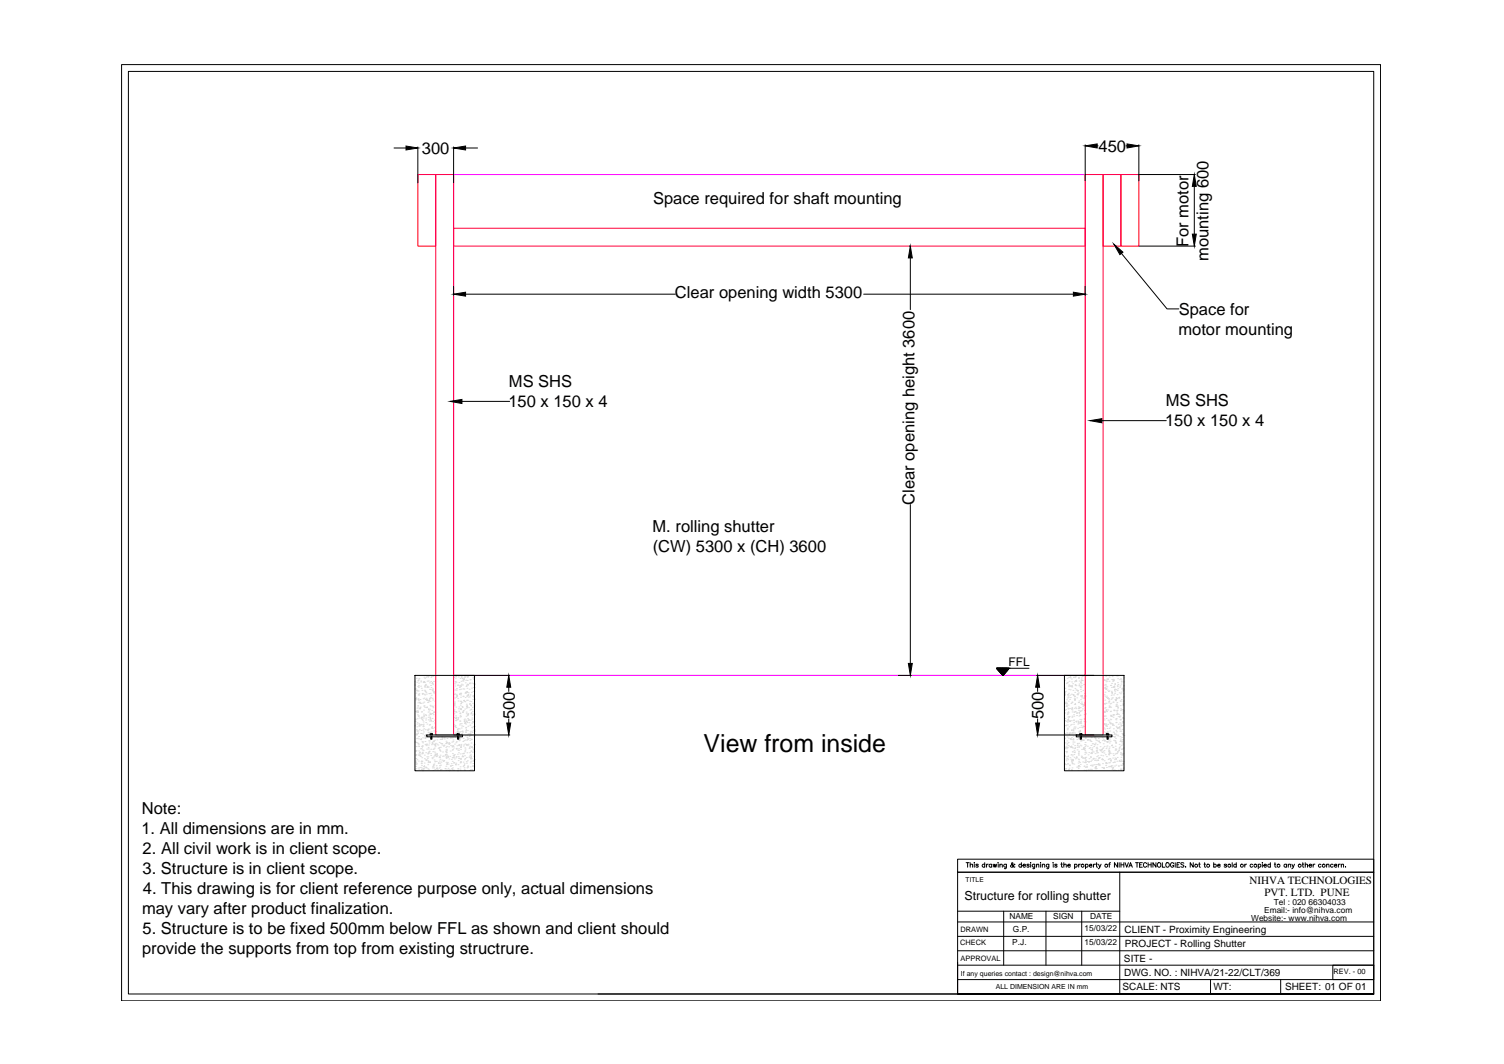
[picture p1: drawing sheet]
<svg xmlns="http://www.w3.org/2000/svg" width="420mm" height="297mm" viewBox="0 0 420 297" stroke-linecap="round" stroke-linejoin="round" font-family="sans-serif">
<!-- layer: 0 -->
<path d="M126.7 48.7h176.5v139.9h-176.5z" fill="none" stroke="#f0f" stroke-width=".28"/>
<g fill="none" stroke="#dcdcdc" stroke-width=".28">
<path d="M115.9 191.1v.2M116 192.4l.2-.1-.1 .2zM116 198.7h.1M116 190.2l-.1 .1zM116.1 195.4h.1M116.1 195.1l.3-.3v.3zM116.2 193.5h.1M116.3 189.4h.1M116.3 192.8l.2-.1 .1 .2zM116.3 198.5h.3l-.1 .2zM116.4 198.9h.1M116.4 190.5h.1"/>
<path d="M116.5 197.7h.1M116.6 199.6h.1M116.6 192.9h.1M116.6 198.9l.3-.3v.3zM116.6 198.5h.1M116.6 191.7h.1M116.7 197.4h.1M116.7 197h.1M116.7 196.2h.1M116.8 195.1h.1M116.8 189.9h.2l-.1 .2zM116.8 194h.1"/>
<path d="M116.8 195.3l.2-.1v.2zM116.9 192.9h.1M116.9 191.8h.1M116.9 199.8h.1M116.9 193.9h.1M116.9 195.6h.1M116.9 191.4h.1M116.9 190.7h.1M117 189.6h.1M117 194.1h.1M117 197.9h.1M117 193.6h.1"/>
<path d="M117 189.4h.1M117.2 196.1l.2-.1-.1 .3zM117.3 197.8l.1-.1 .1 .2zM117.3 197.6h.1M117.3 195.3h.1M117.4 196.4h.1M117.4 197.4h.1M117.5 191.6h.1M117.5 190.4h.1M117.5 190.1h.1M117.7 196.3h.1M117.7 198.8h.1"/>
<path d="M117.7 192.2h.1M117.8 198.7h.1M117.9 192.7h.1M118 193.7l.2-.1-.1 .2zM118 193.6h.1M118.2 196.3h.1M118.2 195.1h.1M118.2 190.5h.1M118.3 199.3h.1M118.3 198.2h.1M118.3 199.9l.2-.1v.2zM118.4 197.1h.1"/>
<path d="M118.4 190.2h.1M118.4 196h.1M118.4 189.1h.1M118.5 194.9h.1M118.5 197h.1M118.5 190.3v.2h-.2zM118.5 193.8h.1M118.5 191.6h.1M118.5 192.7h.1M118.6 190.5h.1M118.6 197.4h.1M118.6 189.4h.1"/>
<path d="M118.6 191.9h.1M118.7 194h.1M118.8 191.4h.1M118.8 193l.1-.1 .1 .2zM118.8 191.3l.2-.1-.1 .2zM118.8 199.5h.1M118.8 195.3h.1M118.8 191.1h.1M118.9 199.8h.1M119 197.5h.1M119 193.3h.1M119 189.1h.1"/>
<path d="M119.1 194.9h.1M119.1 193.8h.1M119.1 195.3h.1M119.1 197.5h.1M119.1 197.5l.3-.1zM119.2 188.9h.1M119.2 195.5l.2-.1v.2zM119.3 190.2h.1M119.4 196.1h.1M119.5 191.6l.1 .3h-.3zM119.6 198.8h.1M119.6 188.9l.2-.1-.1 .2z"/>
<path d="M119.6 196h.1M119.6 190.1h.1M119.6 191.8h.1M119.7 195.6l.2-.2 .1 .3zM119.8 199.6h.1M119.8 193.6h.1M119.8 198.5h.1M119.8 197.9l.1 .2-.2-.1zM119.9 193.6h.1M119.9 195.1l.3-.1zM120 192.4h.1M120 190.6h.1"/>
<path d="M120 199.1h.1M120.1 198h.1M120.1 195.8h.1M120.1 196.9h.1M120.2 194.6h.1M120.2 199.4l.2-.2 .1 .3zM120.2 193.5h.1M120.2 192.4h.1M120.2 197.1h.1M120.3 191.3h.1M120.3 190.2h.1M120.3 194.8h.1"/>
<path d="M120.4 189.1h.1M120.4 191.9h.1M120.5 194.1h.1M120.5 188.8h.1M120.6 198.3h.1M120.7 197.1h.1M120.7 199.2h.1M120.7 194.9h.1M120.7 192.7l.3-.1zM120.8 190.8h.1M120.8 192.3h.1M120.8 190.5l.1 .3h-.2z"/>
<path d="M120.9 191.1h.1M120.9 195.4h.1M120.9 197.2h.1M120.9 197.6h.1M120.9 193h.1M120.9 188.8h.1M121 199.5h.1M121.1 190.2h.1M121.1 198.8l.2-.1v.2zM121.2 193.5h.1M121.3 193.1v.2h-.2zM121.3 198.9h.1"/>
<path d="M121.5 197h.1M121.6 195.8h.1M121.6 193.7h.1M121.6 199.9h.1M121.6 195.7h.1M121.6 191.5h.1M121.7 200h.1M121.7 191h.1M121.7 190.3h.1M121.7 198.9h.1M121.7 189.8h.1M121.7 188.6h.1"/>
<path d="M121.7 195.6v.1M121.7 190.2h-.1l.1 .1M126.7 196.7l.3-.1-.1 .2zM126.8 189.1h.1M126.8 199.3h.1M126.8 196.7l.3-.2v.3zM126.8 198.2h.1M126.9 197.1h.1M126.9 193.9h.1M126.9 196h.1M127 194.9h.1M127 196.3h.1"/>
<path d="M127 193.7h.1M127 198.5l.1 .2h-.3zM127.1 192.6h.1M127.1 188.8h.1M127.1 191.5h.1M127.1 190.9h.1M127.1 190.4h.1M127.1 190.3h.1M127.2 189.3h.1M127.3 199.9h.1M127.3 198.7h.1M127.4 197.4h.1"/>
<path d="M127.4 198.9h.1M127.4 194.7h.1M127.4 190.5h.1M127.4 193.8h.1M127.5 192.7h.1M127.5 192.2h.1M127.5 188.7l.1 .2h-.2zM127.5 194.3l.3-.2-.1 .3zM127.6 194.4h.1M127.9 195h.1M128 195.7h.1M128 191.2v.2h-.1z"/>
<path d="M128 189h.1M128 197.9h.1M128.2 198.5h.1M128.2 197.4h.1M128.2 190.5h.1M128.3 192.5h.1M128.3 191.9l.3-.2-.1 .2zM128.4 191.3h.1M128.5 199.2h.1M128.5 193.7v.2h-.2zM128.5 199.1h.1M128.5 198h.1"/>
<path d="M128.5 199.7h.1M128.5 197.8h.1M128.5 193.6h.1M128.5 189.4h.1M128.6 196.9h.1M128.6 195.7h.1M128.7 193.5h.1M128.7 194.6h.1M128.7 194h.1M128.7 195.8h.1M128.7 191.6h.1M128.7 192.4h.1"/>
<path d="M128.7 193.7h.1M128.7 198l.3-.1-.1 .2zM128.7 191.3h.1M128.8 190.2h.1M128.8 189.1h.1M128.8 188.8h.1M128.9 191h.1M128.9 196.2l.1 .2h-.3zM129 197.2h.1M129.1 196h.1M129.1 197.5h.1M129.2 189.4l.2-.1z"/>
<path d="M129.2 191.2h.1M129.2 198.9l.2-.2v.2zM129.3 190h.1M129.3 192.3h.1M129.3 198.5h.1M129.3 194.5h.1M129.3 194.4h.1M129.3 190.1h.1M129.4 198.4h.1M129.5 189.7l.2-.3 .1 .3zM129.5 195.6l.3-.1-.1 .2zM129.6 192.4h.1"/>
<path d="M129.8 195.8h.1M129.8 189.1l.1-.2 .1 .2zM129.8 198h.1M129.9 195.9h.1M129.9 194.7h.1M130 190.6h.1M130.1 189.9h.1M130.1 188.7h.1M130.2 199.9h.1M130.2 193.2v.3h-.3zM130.2 198.8h.1M130.2 199.3h.1"/>
<path d="M130.3 196.6h.1M130.3 197.7h.1M130.3 197.1h.1M130.3 195.5h.1M130.3 193.2l.3-.1-.1 .2zM130.4 194.4h.1M130.4 197.3l.2-.3 .1 .4zM130.4 193.3h.1M130.4 191.4v.2h-.2zM130.4 192.2h.1M130.4 194.1h.1M130.4 197.5h.1"/>
<path d="M130.5 191.1h.1M130.5 193.3h.1M130.5 189.1h.1M130.5 189.9h.1M130.6 188.8h.1M130.6 199.7h.1M130.6 188.9h.1M130.6 195.5h.1M130.6 191.3h.1M130.7 199.4h.1M130.7 191.1h.1M130.7 199.3h.3l-.1 .2z"/>
<path d="M130.8 194.6h.1M130.8 193.4h.1M130.9 193.9v.2h-.2zM130.9 197.6h.1M131 188.6h.1M131.1 192.4h.1M131.1 194.6h.1M131.1 190.8l.3-.1-.1 .2zM131.2 195.7h.1M131.2 198.2h.1M131.3 194h.1M131.3 189.7h.1"/>
<path d="M131.3 196.4l.1 .2h-.2zM131.5 199.3h.1M131.5 198.1h.1M131.5 196.9h.3l-.1 .2zM131.5 195.9h.1M131.6 198h.1M131.6 199.1l.2-.2v.2zM131.7 193.3h.1M131.7 192.1h.1M131.8 190.7h.1M131.9 199.7h.1M131.9 198.6h.1"/>
<path d="M132 197.5h.1M132 196.3h.1M132 199.3h.1M132.1 195.2h.1M132.1 194.4h.1M132.1 194.1h.1M132.1 193h.1M132.1 189.3l.2-.2v.2zM132.2 191.9h.1M132.2 190.8h.1M132.2 194.2h.1M132.3 189.7h.1"/>
<path d="M132.3 188.6h.1M132.3 194.5l.3-.1-.1 .2zM132.3 198h.1M132.4 196.8h.1M132.4 189h.1M132.4 197.1h.1M132.4 191.1h.1M132.4 193h.1M132.4 188.7h.1M132.5 192h.1M132.5 199.4h.1M132.6 195.2h.1"/>
<path d="M132.6 191h.1M297.4 198.3h.1M297.4 194.1h.1M297.4 189.9h.1M297.4 196.3h.3l-.1 .2zM297.4 199.1h.1M297.5 196.3h.1M297.5 192.2h.1M297.6 193h.1M297.6 193.7l.1 .2h-.3zM297.6 193.1l.1 .3h-.3zM297.7 196h.1"/>
<path d="M297.7 198.1h.1M297.8 197.2l.3-.3v.3zM297.9 190.8h.1M297.9 196.6h.1M297.9 196.4l.2-.2v.2zM298 195.4h.1M298.1 190.5h.1M298.1 189.4h.1M298.1 199.5h.1M298.2 199.1h.1M298.2 194.9h.1M298.2 190.6h.1"/>
<path d="M298.2 193.9l.3-.1-.1 .3zM298.3 197.7h.1M298.3 199.1h.1M298.3 194.3h.1M298.4 198h.1M298.4 196.9h.1M298.4 195.7h.1M298.5 194.6h.1M298.5 193.5h.1M298.5 191.7h.1M298.5 189.1h.1M298.5 192.4h.1"/>
<path d="M298.5 198.7l.1 .2h-.2zM298.6 191.3h.1M298.6 190.2h.1M298.7 189.1h.1M298.8 195.2h.1M298.8 197.8h.1M298.8 194.1h.1M299 189.2h.1M299 192.6h.1M299 194.7h.1M299.1 191.5l.2-.1-.1 .2zM299.1 188.9v.2h-.2z"/>
<path d="M299.2 196.4h.1M299.3 198h.1M299.3 193.8h.1M299.3 189.6h.1M299.4 190.4h.1M299.4 191.6l.2-.2zM299.4 197.7l.2-.1v.2zM299.4 196h.1M299.4 191.8h.1M299.5 199.9h.1M299.5 198.2h.1M299.5 198.8h.1"/>
<path d="M299.6 190.9h.1M299.7 193.9h.1M299.7 192.7h.1M299.9 189.1l.2-.1-.1 .2zM299.9 199.5h.1M300 199.9h.1M300 193.9v.2h-.1zM300 198.8h.1M300.1 197.7h.1M300.1 195.1h.1M300.1 196.6h.1M300.1 194.4h.1"/>
<path d="M300.1 198.8h.1M300.1 194.5h.1M300.1 190.3h.1M300.2 195.5h.1M300.2 194.4h.1M300.2 195.3l.3-.1-.1 .2zM300.2 193.3h.1M300.2 189.1h.1M300.3 192.2h.1M300.3 189.2h.1M300.3 191.1h.1M300.3 191.3h.1"/>
<path d="M300.4 190h.1M300.4 198.6h.1M300.4 188.9h.1M300.4 197.4h.1M300.5 196.4v.2h-.2zM300.5 192.6h.1M300.6 191.4h.1M300.6 197.8h.1M300.8 192.7h.1M300.8 199.8h.1M300.8 199.1l.1-.2 .1 .2zM300.8 189.9v.3h-.3z"/>
<path d="M300.8 194.8h.1M300.9 193.8h.1M300.9 193.9l.3-.2v.3zM301 192.9l.3-.2-.1 .3zM301.2 196.1h.1M301.3 197.3h.1M301.3 198.3h.1M301.3 197.7h.1M301.3 193.5h.1M301.3 189.2h.1M301.3 196.1h.1M301.3 197.7l.3-.2v.3z"/>
<path d="M301.4 199.9h.1M301.4 195.7h.1M301.4 191.5h.1M301.4 199l.2-.1v.2zM301.4 191.3h.1M301.4 191h.1M301.5 190.1h.1M301.5 189.1v.2h-.2zM301.6 198.5h.1M301.7 199.7h.1M301.7 199.6h.1M301.7 198.6h.1"/>
<path d="M301.8 197.5h.1M301.8 196.4h.1M301.8 192.4h.1M301.9 195.3h.1M301.9 190.5l.2-.2-.1 .2zM301.9 194.2h.1M301.9 194.4h.1M301.9 193.1h.1M301.9 192h.1M301.9 191.6l.1 .2h-.2zM302 190.9h.1M302 189.8h.1"/>
<path d="M302.1 188.6h.1M302.1 189.3h.1M302.1 198.4h.1M302.1 194.2h.1M302.1 190h.1M302.1 191.4h.1M302.1 196h.1M302.1 194.8h.1M302.2 196.6l.2-.1v.2zM302.3 190h.1M302.4 188.8h.1M302.4 197.9h.1"/>
<path d="M302.4 194.1v.3l-.2-.1zM302.5 197.1h.1M302.5 192.7h.1M302.6 194.9h.1M302.7 191.1h.1M302.7 196.8l.2-.2v.3zM302.9 199.5h.1M303 196.2h.1M303 194.7h.1M303 193.5h.1M303 198.4h.1M303.2 199.3h.1"/>
<path d="M303.2 194.3h.1M303.2 188.7h.1M303.2 194.1l-.2 .1 .2 .1M308.2 194.9l.1-.1v.3h-.1M308.3 200h.1M308.3 196.4h.1M308.4 198.6h.1M308.5 194h.1M308.5 199.9h.1M308.5 198.8h.1M308.5 191.3h.1M308.6 197.7h.1"/>
<path d="M308.6 196.6h.1M308.6 195.5h.1M308.6 189.7l.1 .2h-.2zM308.6 192l.2-.1v.3zM308.7 194.4h.1M308.7 193.3h.1M308.7 198.6l.1 .3-.3-.1zM308.8 192.2h.1M308.8 197.5h.1M308.8 191.1h.1M308.8 199.9h.1M308.8 196.3h.1"/>
<path d="M308.8 189.9h.1M308.9 188.8h.1M308.9 191.5h.1M309 190.3h.1M309 198.2l.2-.1-.1 .2zM309 194.7h.1M309 196.3h.1M309 192.2h.1M309.1 192.2v.2h-.2zM309.1 198.7h.1M309.1 198.6h.1M309.1 194.4h.1"/>
<path d="M309.2 189.6h.1M309.2 190.2h.1M309.2 191.7h.1M309.3 192.7h.1M309.4 189.6l.2-.1v.2zM309.5 198.2h.1M309.6 194.7v.2h-.2zM309.6 193h.1M309.6 196.2h.1M309.7 195.2h.1M309.7 195h.1M309.8 195.8l.2-.1-.1 .2z"/>
<path d="M309.8 190.2h.1M309.8 197.1h.1M309.8 192.9h.1M309.8 188.6h.1M309.9 189h.1M310 197.4h.1M310 197.3l.1 .1h-.2zM310.1 196.5h.1M310.1 198.7h.1M310.2 199.7h.1M310.2 191.3h.1M310.2 198.5h.1"/>
<path d="M310.3 197.4h.1M310.3 196.3h.1M310.3 191.3h.1M310.3 199.9l.2-.1v.2zM310.4 195.2h.1M310.4 199.7h.1M310.4 194.1h.1M310.4 193h.1M310.5 191.9h.1M310.5 190.8h.1M310.5 194.9h.1M310.6 189.7h.1"/>
<path d="M310.6 200h.1M310.6 193.7h.1M310.6 193.4l.2-.1-.1 .2zM310.6 188.6h.1M310.7 188.9h.1M310.8 194.8h.1M310.9 196h.1M311 189.7h.1M311 196h.1M311 191.8h.1M311 199.6l.2-.1zM311 189.9l.1 .3h-.2z"/>
<path d="M311.1 190h.1M311.1 198.2h.1M311.1 194h.1M311.1 189.8h.1M311.1 191.8l.3-.3v.4zM311.2 199.6h.1M311.2 198.3h.1M311.2 198.4h.1M311.4 193.6h.1M311.4 193.1h.1M311.4 192.4h.1M311.4 191l.2-.1v.2z"/>
<path d="M311.5 195.3h.1M311.5 192.4l-.2 .3zM311.6 195.6l.2-.3 .1 .3zM311.8 194.7h.1M311.8 196.8h.1M311.8 192.5h.1M311.8 197.1h.2zM311.9 199.5h.1M311.9 196.6h.1M311.9 198.3h.1M311.9 198.8h.1M311.9 194.9l.1 .3h-.2z"/>
<path d="M312 197.2h.1M312 188.7h.1M312 196.1h.1M312.1 195h.1M312.1 193.9h.1M312.1 192.8h.1M312.1 191.4h.1M312.1 198.3h.1M312.1 191.7h.1M312.1 197.1h.1M312.2 190.6h.1M312.2 189.5h.1"/>
<path d="M312.2 188.6h.1M312.2 188.6h.2M312.3 192.3h.1M312.3 199.1v.3h-.3zM312.3 191.1h.1M312.4 197.4v.3h-.1zM312.5 199.4h.1M312.6 194.9h.1M312.6 194.7l.2-.1zM312.6 193.4h.1M312.7 189.7h.1M312.8 191.9h.1"/>
<path d="M312.9 200v.2h-.2zM312.9 199.9h.1M312.9 195.7h.1M312.9 191.5h.1M312.9 197h.1M313 195.8h.1M313 198.4h.1M313 197.9h.1M313 193.7h.1M313 189.5h.1M313.2 191h.1M313.2 189.8h.1"/>
<path d="M313.2 193.2h.1M313.2 195.3h.1M313.3 198.1h.1M313.4 190.2l.1 .2-.3-.1zM313.4 192.3l.2-.1zM313.5 192.1h.1M313.6 199.2h.1M313.6 198.1h.1M313.7 197h.1M313.7 196.7h.1M313.7 195.9h.1M313.7 198.8h.1"/>
<path d="M313.7 196.4h.1M313.7 192.2h.1M313.7 194.8h.1M313.7 198.5l.3-.1-.1 .2zM313.8 193.7h.1M313.8 192.6h.1M313.8 191.5h.1M313.8 195.7h.1M313.9 191.4h.1M313.9 194.5h.1M313.9 192.7v.2h-.2zM313.9 190.3h.1"/>
<path d="M314 189.2h.1M115.9 202.5v.1M115.9 215h.1M115.9 214.8l.1 .2M115.9 207.1h.2zM116 201.4h.1M116 215.1h.1M116 200.8h.1M116.1 214h.1M116.1 210.9h.1M116.1 212.5h.1M116.1 212.9h.1"/>
<path d="M116.1 209.7h.1M116.2 210.7h.1M116.2 211.8h.1M116.2 214.6h.1M116.2 209.6h.1M116.3 208.4h.1M116.3 204.9h.1M116.3 213.3l.2-.1-.1 .2zM116.3 207.3h.1M116.3 203.7h.1M116.3 206.2h.1M116.4 205.1h.1"/>
<path d="M116.4 204h.1M116.4 204.9l.1 .2h-.2zM116.5 202.9h.1M116.5 212.1h.1M116.5 202.1h.1M116.5 201.8h.1M116.5 204.3h.1M116.6 200.7h.1M116.6 206.1h.1M116.7 204.7l.2-.1v.2zM116.8 210.8h.1M116.8 214.4h.1"/>
<path d="M116.8 200.1h.1M116.9 204h.1M116.9 212.5h.1M116.9 208.3h.1M116.9 207.5v.2l-.1-.1zM116.9 209.6h.1M116.9 205.6h.1M117 208.4h.1M117 207.7h.1M117 202.1h.1M117 214.7h.1M117 210.5h.1"/>
<path d="M117 206.3h.1M117.1 210.9l.2-.1-.1 .2zM117.1 203.6h.1M117.2 202.4h.1M117.2 200.4h.1M117.2 210.1l.2-.1v.2zM117.2 214.2h.1M117.3 202.4v.3h-.3zM117.3 210.8h.1M117.4 209h.1M117.4 211.2h.1M117.5 206.5l.2-.3 .1 .3z"/>
<path d="M117.5 204.8h.1M117.5 202.3l.2-.1v.2zM117.6 203.9h.1M117.7 214.3h.1M117.7 200.6h.1M117.7 213.2h.1M117.7 209h.1M117.7 204.8h.1M117.7 214.8h.1M117.7 213.1h.1M117.7 213.7h.1M117.8 212.6h.1"/>
<path d="M117.8 211.5h.1M117.8 208.3h.1M117.8 200.9h.1M117.8 212.5l.1 .2-.2-.1zM117.9 210.4h.1M117.9 207.1h.1M117.9 212.5h.1M117.9 208.4h.2l-.1 .2zM117.9 209.3h.1M117.9 214.7h.1M117.9 200.2l.1 .2h-.3zM118 208.2h.1"/>
<path d="M118 207.1h.1M118 202.3h.1M118 206h.1M118 201.1h.1M118.1 204.9h.1M118.1 207.4h.1M118.1 203.8h.1M118.2 202.7h.1M118.2 210v.3h-.3zM118.2 201.5h.1M118.2 209.5h.1M118.2 215.2l.1-.2v.2"/>
<path d="M118.3 200.4h.1M118.3 202.2h.1M118.3 214.6l.2-.1-.1 .3zM118.3 204.3h.1M118.3 214l.3-.2v.3zM118.4 203.5h.1M118.4 202.6v.3h-.2zM118.5 213h.1M118.5 211.8h.1M118.5 210.8h.1M118.7 207h.1M118.7 205.7h.1"/>
<path d="M118.7 206h.2l-.1 .2zM118.8 205.8h.1M118.8 207.8h.1M118.8 203.7h.1M118.8 212.1h.1M118.8 207.9h.1M118.8 205.1l.1 .3h-.2zM118.9 214.2h.1M118.9 201h.1M118.9 200.5h.1M118.9 201.7h.1M118.9 214.4h.1"/>
<path d="M118.9 210.1h.1M118.9 206h.1M119 214.3h.1M119.1 212.2l.2-.1-.1 .2zM119.1 208.2h.1M119.2 209.1h.1M119.2 211.3h.1M119.3 202.1h.1M119.3 207.7l.1 .2h-.3zM119.4 211.7h.1M119.4 204h.1M119.4 214.6h.1"/>
<path d="M119.4 210.5h.1M119.5 213.5h.1M119.5 212.4h.1M119.5 203.6l.2-.1v.3zM119.6 211.3h.1M119.6 212.9h.1M119.6 210.2h.1M119.6 204.5h.1M119.6 201h.1M119.6 204.4h.1M119.6 200.2h.1M119.6 208.7h.1"/>
<path d="M119.6 210.4l.2-.2v.2zM119.6 209.1h.1M119.6 212.6h.1M119.7 208h.1M119.7 214.8h.1M119.7 206.8h.1M119.8 205.7h.1M119.8 212.9h.1M119.8 204.6h.1M119.9 203.5h.1M119.9 207.4h.1M119.9 209.8l.2-.1-.1 .2z"/>
<path d="M119.9 202.4h.1M119.9 201.3h.1M119.9 206.8h.1M120 200.2h.1M120 202.3h.1M120.1 204.4h.1M120.1 212.9l.1-.2v.2zM120.2 200.8h.1M120.3 210.4h.1M120.3 200.4v.2h-.1zM120.3 209.2h.1M120.3 210.9h.1"/>
<path d="M120.3 201.2l.2-.1v.2zM120.5 204.3h.1M120.5 203.2h.1M120.5 207.9h.1M120.7 211.5h.1M120.7 200.6h.1M120.7 211.8h.1M120.7 207.4l.2-.1-.1 .2zM120.7 203.4h.1M120.7 207.6h.1M120.7 202.9l.1 .2h-.2zM120.8 214.4h.1"/>
<path d="M120.8 214h.1M120.8 202.9l.1 .4-.3-.1zM120.9 201.4h.1M120.9 209.8h.1M121 215.1h.1M121 209.2h.1M121 213.9h.1M121 211.4h.1M121 207l.3-.2v.3zM121 213.6l.3-.1zM121.1 209.1h.1M121.2 214.4h.1"/>
<path d="M121.2 207.9h.1M121.2 204h.1M121.2 213.3h.1M121.3 212.2h.1M121.3 211.1h.1M121.3 209.9h.1M121.3 208.8h.1M121.3 203h.1M121.4 207.7h.1M121.4 201.8h.1M121.4 201h.1M121.4 206.6h.1"/>
<path d="M121.4 212.7h.1M121.5 214.8h.1M121.5 210.8l.2-.2 .1 .3zM121.5 204.4h.1M121.5 210.2h.1M121.5 212.6h.1M121.5 208.1l.2-.2v.2zM121.5 205l.2-.1v.2zM121.6 203.3h.1M121.6 204.1h.1M121.6 208.3h.1M121.6 202.2h.1"/>
<path d="M121.6 201.1h.1M121.6 207.5h.1M121.7 204.2h.1M121.8 213.8h.1M121.8 211.2l.3-.1zM121.9 212.6h.1M122 210.6l.1-.2 .1 .2zM122 207.7h.1M122.1 206.5h.1M122.1 211h.1M122.1 214.3l.1 .4-.3-.1zM122.2 214.9h.1"/>
<path d="M122.3 205.8h.1M122.3 208h.1M122.4 208.9h.1M122.4 213.1l.2-.2 .1 .2zM122.6 214.5h.1M122.7 211.5h.1M122.7 208.7h.2zM122.7 212.5h.1M122.7 207.3h.1M122.7 211.2h.1M122.7 209.3h.1M122.8 211.5h.1"/>
<path d="M122.8 213.7h.1M122.8 214.2h.1M122.8 209.5h.1M122.9 213.1h.1M122.9 212h.1M122.9 206.4h.1M123 210.8h.1M123 209.7h.1M123 208.6h.1M123 214.9l.3-.1-.1 .2zM123.1 207.5h.1M123.1 213.6h.1"/>
<path d="M123.1 206.4h.1M123.2 212.8h.1M123.2 214.9h.1M123.3 207.6h.1M123.4 207.6h.1M123.5 208h.1M123.5 212.2h.1M123.5 205.7h.1M123.5 206.3l.2-.1zM123.6 211.1h.1M123.6 209.9h.1M123.8 212.5l.3-.1-.1 .2z"/>
<path d="M123.9 211.1h.1M124 212.3h.1M124.1 205.9h.1M124.1 208h.1M124.1 208.1l-.2 .2zM124.1 206.3h.1M124.3 214.6h.1M124.3 214.5h.1M124.5 209.8h.1M124.5 215h.1M124.5 208.6h.1M124.5 209.4h.1"/>
<path d="M124.5 210.6l.1 .2h-.2zM124.6 213.9h.1M124.6 211.5h.1M124.6 212.8h.1M124.6 206.9h.1M124.6 211.2h.1M124.6 211.7h.1M124.6 210.1l.3-.1-.1 .2zM124.7 210.6h.1M124.7 209.5h.1M124.7 209.2h.1M124.7 213.4h.1"/>
<path d="M124.8 208.4h.1M124.8 207.3h.1M124.8 207.3l.1 .3h-.3zM124.9 206.2h.1M124.9 211h.1M125 212.9h.1M125 213.1v.2h-.1zM125 215h.1M125 211.4l.3-.3v.3zM125.2 214.5h.1M125.2 213.3h.1M125.2 207.7h.1"/>
<path d="M125.3 208.5h.1M125.4 207.3h.1M125.4 207.6h.1M125.4 211.9h.1M125.5 207.6h.2l-.1 .2zM125.5 215.2l.2-.3v.3M125.7 211.2h.1M125.7 209.7h.1M125.8 206h.1M125.8 213.8l.3-.1-.1 .3zM125.9 208.1h.1M126 205.8v.2h-.2z"/>
<path d="M126 213.2h.1M126.1 212h.1M126.1 214.6h.1M126.2 207.2h.1M126.3 214.8h.1M126.3 206h.1M126.3 213.7h.1M126.3 209.4h.1M126.3 212.6h.1M126.3 211.5h.1M126.3 211.6h.1M126.4 210.4h.1"/>
<path d="M126.4 209.3h.1M126.4 214.4h.1M126.5 208.2h.1M126.5 208.3v.2h-.2zM126.5 207.1h.1M126.5 205.9h.1M126.5 210.8h.1M126.5 206.6h.1M126.5 215h.1M126.6 208.4h.1M126.6 211.4l.3-.1-.1 .2zM126.7 208.8h.1"/>
<path d="M126.7 213h.1M126.8 200.4h.1M126.8 212.9h.1M126.8 211l.1-.2 .1 .2zM126.8 202.4h.1M126.8 215.1h.1M126.9 211.9h.1M127 210.7h.1M127 207.7h.1M127.1 205.9h.1M127.1 202.8l.2-.1v.2zM127.1 204.7h.1"/>
<path d="M127.1 202.6h.1M127.2 204.7h.1M127.2 213.5l.2-.2v.2zM127.2 200.5l.3-.2v.3zM127.3 213.1h.1M127.3 201.2l.2-.2v.2zM127.4 211.5h.1M127.4 207.3h.1M127.4 203.1h.1M127.4 211.2h.1M127.4 209l.3-.1-.1 .2zM127.5 207.1h.1"/>
<path d="M127.6 206h.1M127.6 201h.1M127.6 208.2h.1M127.8 210.6h.1M127.8 215.2h.1M127.8 209.4h.1M127.8 200.9h.1M127.8 215.2h.2M127.9 214.6h.1M127.9 214.7h.1M127.9 200.4l.2-.1v.2zM127.9 213.5h.1"/>
<path d="M127.9 203.5l-.1 .2zM127.9 204l.1 .4-.3-.1zM128 212.3h.1M128 204.6h.1M128 211.2h.1M128 203.4h.1M128.1 210.1h.1M128.1 209.5h.1M128.1 209h.1M128.1 211.7h.1M128.1 208.1l.3-.2v.3zM128.2 207.9h.1"/>
<path d="M128.2 211.8h.1M128.2 206.8h.1M128.3 204.6h.1M128.3 204.3h.1M128.3 206.6l.2-.1v.2zM128.3 203.5h.1M128.4 202.4h.1M128.4 205.7h.1M128.4 206v.2h-.2zM128.4 201.3h.1M128.5 200.2h.1M128.5 201.3h.1"/>
<path d="M128.5 210.5h.1M128.5 206.2h.1M128.5 202.1h.1M128.5 214.7h.1M128.5 214.1h.1M128.5 213h.1M128.6 215.1h.1M128.6 211.9l.2-.2 .1 .3zM128.6 212.7h.1M128.6 208.5h.1M128.6 204.3h.1M128.6 212.8l.3-.1z"/>
<path d="M128.7 209.3h.1M128.7 200.1h.1M128.7 208.1h.1M128.7 207.8h.1M128.8 203.2h.1M128.8 208.5l.1 .2h-.2zM128.9 202.1h.1M128.9 202.6h.1M129 204.8h.1M129 210.4h.1M129.1 204.2l.2-.1v.2zM129.2 204.4h.1"/>
<path d="M129.2 211.3h.1M129.3 211.2h.1M129.3 207h.1M129.3 202.8h.1M129.3 211v.2h-.2zM129.3 214h.1M129.4 212.8h.1M129.4 206.1h.1M129.4 208.3h.1M129.4 210.4l.3-.1zM129.6 207.9h.1M129.6 206.8h.1"/>
<path d="M129.6 201h.1M129.6 213.7l.2-.2v.2zM129.6 214.3h.1M129.7 213.2h.1M129.7 214.8h.1M129.7 201.4l.2-.2v.2zM129.7 212.1h.1M129.7 201.9h.1M129.7 215.1h.1M129.8 211h.1M129.8 200.7h.1M129.8 209.9h.1"/>
<path d="M129.9 208.8h.1M129.9 209.6h.1M129.9 207.7h.1M129.9 211.8h.1M129.9 201.8l.2-.1v.2zM129.9 206.6h.1M129.9 209.1h.1M130 205.4h.1M130 204.3h.1M130.1 203.2h.1M130.1 204.4h.1M130.1 202.1h.1"/>
<path d="M130.1 203.1h.1M130.1 201h.1M130.1 203.9l.2-.2 .1 .2zM130.2 212.6h.1M130.3 211.5h.1M130.3 201.4h.1M130.3 207.9h.2zM130.3 213.1h.1M130.4 206.6h.1M130.4 205.4h.1M130.4 214.4h.1M130.4 210.1h.1"/>
<path d="M130.4 205.9h.1M130.4 201.7h.1M130.5 207.9h.1M130.6 212.4h.1M130.6 208.2h.1M130.6 204h.1M130.6 213.8h.1M130.6 200.6h.1M130.6 214.1l.3-.1-.1 .2zM130.7 202.7h.1M130.7 204.9h.1M130.8 207.8h.1"/>
<path d="M130.8 206.2v.2h-.2zM130.8 201.1l.2-.3 .1 .3zM131 201.8h.1M131 211.4h.1M131.1 205.5l.2-.1-.1 .2zM131.1 211.3h.1M131.2 210.1h.1M131.2 206.2h.1M131.2 208.3h.1M131.2 215.1h.1M131.2 210.9h.1M131.2 206.7h.1"/>
<path d="M131.2 202.4h.1M131.2 208.7l.1 .2h-.2zM131.3 205.3h.1M131.3 204.1h.1M131.4 214.1h.1M131.4 213h.1M131.4 201h.1M131.4 211.9h.1M131.4 211.7l.3-.1-.1 .2zM131.5 210.8h.1M131.5 214.8h.1M131.5 209.7h.1"/>
<path d="M131.5 212.5h.1M131.5 204.6v.3h-.3zM131.5 208.5h.1M131.6 207.4h.1M131.6 206.3h.1M131.6 209.7h.1M131.7 205.2h.1M131.7 206.5h.1M131.7 211.8h.1M131.7 208.7l.2-.3 .1 .3zM131.7 204.1h.1M131.7 211.2l.1 .2h-.3z"/>
<path d="M131.8 203h.1M131.8 201.9h.1M131.8 200.8h.1M131.8 200.4h.1M131.8 214.8h.1M131.8 204.5h.1M131.9 203.1l.2-.1v.2zM132 210h.1M132 208.8h.1M132.1 201.5h.1M132.1 213.1h.1M132.1 212.5l.3-.3v.3z"/>
<path d="M132.2 204h.1M132.2 213.7v.2h-.2zM132.2 202.8h.1M132.2 201.4l.1 .2h-.2zM132.2 209.3l.3-.1-.1 .2zM132.3 208h.1M132.3 211.2h.1M132.3 214h.1M132.4 209.8h.1M132.4 205.6h.1M132.4 201.4h.1M132.5 202.8h.1"/>
<path d="M132.5 204.9h.1M132.5 212h.1M132.5 207.8h.1M132.5 203.6h.1M132.6 204.1h.1M132.6 205.1h.1M297.4 214.6h.1M297.4 202.6h.1M297.4 211.1l.2-.1-.2 .1M297.4 213.4h.1M297.4 213.2h.1M297.5 201.2h.1"/>
<path d="M297.5 209h.1M297.5 204.8h.1M297.5 200.6h.1M297.5 206l.1 .2h-.2zM297.6 208.6h.1M297.6 215h.1M297.6 207.4h.1M297.7 214.6h.1M297.7 202.6h.1M297.7 209.8h.1M297.8 213.5h.1M297.8 201.4h.1"/>
<path d="M297.8 211.9h.1M297.8 202.5l.2-.1v.2zM297.8 212.4h.1M297.8 208.7l.2-.2v.2zM297.9 211.3h.1M297.9 210.1h.1M298 209h.1M298 209.8h.1M298 204.6h.1M298 207.9h.1M298 206.8h.1M298.1 205.7h.1"/>
<path d="M298.1 204.6h.1M298.1 203.8h.1M298.1 211.7h.1M298.1 207.5h.1M298.2 203.5h.1M298.2 201.6h.1M298.2 203.3h.1M298.2 208.7l.2-.1-.1 .2zM298.2 202.4h.1M298.2 213.2h.1M298.3 201.3h.1M298.3 213.3h.1"/>
<path d="M298.3 200.2h.1M298.3 212.1h.1M298.3 211.2l.2-.2v.2zM298.4 207.3h.1M298.4 208.1h.1M298.5 206.1h.1M298.5 200.7v.3h-.2zM298.5 214.8h.3l-.1 .2zM298.6 202.9h.1M298.6 200.1l.2-.1zM298.6 214.5h.1M298.6 201.3h.1"/>
<path d="M298.6 205.1h.1M298.7 200.1h.1M298.7 204.8l.3-.3v.3zM298.8 208.4h.1M298.9 211.5h.1M298.9 213.5l.1 .2h-.2zM299 206.2h.2l-.1 .2zM299 202.4h.1M299 201.2l.1 .2h-.3zM299.1 206.4h.1M299.1 208.5h.1M299.1 212h.1"/>
<path d="M299.2 210.8h.1M299.3 201.2h.1M299.3 214.9h.1M299.3 210.7h.1M299.3 206.5h.1M299.3 206h.1M299.3 202.2h.1M299.3 212.4l.3-.1-.1 .3zM299.4 204.8h.1M299.4 215h.1M299.4 212.9h.1M299.4 208.7h.1"/>
<path d="M299.4 208.3v.3h-.3zM299.4 204.5h.1M299.4 200.2h.1M299.5 214.4h.1M299.5 203.7v.2h-.2zM299.5 213.2h.1M299.5 213.1h.1M299.5 209.8h.1M299.6 212.1h.1M299.6 211h.1M299.6 212h.1M299.6 209.9h.1"/>
<path d="M299.6 208.8h.1M299.7 207.7h.1M299.7 207.1h.1M299.7 206.6h.1M299.7 204.7h.1M299.8 205.5h.1M299.8 203.8h.2l-.1 .2zM299.8 204.4h.1M299.8 212.1l.1 .3-.3-.1zM299.9 203.3h.1M299.9 201.1h.1M299.9 202.2h.1"/>
<path d="M299.9 201h.1M299.9 201.7h.1M299.9 206.2l.1 .2h-.2zM300 210.7h.1M300 213.3h.1M300 209.5h.1M300.1 211.4h.1M300.1 207.2h.1M300.1 202.9h.1M300.2 210l.2-.1-.1 .2zM300.2 204.6h.1M300.2 208.2h.1"/>
<path d="M300.2 203.5h.1M300.4 211.8h.1M300.4 203h.1M300.4 205.1h.1M300.4 208.7v.3l-.2-.1zM300.6 205.8h.1M300.6 201.4l.2-.1v.2zM300.7 211.6h.1M300.8 214.2h.1M300.8 206.5h.1M300.8 211.2l.1 .3-.2-.1zM300.9 209.3h.1"/>
<path d="M300.9 208.6h.1M300.9 208.2h.1M301 207.6l.2-.1-.1 .2zM301 203.3h.1M301 201.3h.1M301.1 202.1h.1M301.1 214.2h.1M301.1 215.1h.1M301.2 213h.1M301.2 211.9h.1M301.2 214.5h.1M301.2 210.3h.1"/>
<path d="M301.2 206.1h.1M301.2 201.9h.1M301.3 210.8h.1M301.3 210.5h.1M301.3 209.7h.1M301.3 209.9h.1M301.3 213.7v.3l-.1-.1zM301.3 213.8l.3-.1zM301.3 208.6h.1M301.3 212.1h.1M301.3 212.6h.1M301.3 208.3h.1"/>
<path d="M301.3 204.1h.1M301.4 207.5h.1M301.4 201.4v.2h-.2zM301.4 206.4h.1M301.4 204.5h.1M301.5 204.2h.1M301.5 204.8h.1M301.6 203.1h.1M301.6 214h.1M301.6 202h.1M301.6 212.9h.1M301.6 200.8h.1"/>
<path d="M301.7 201.8h.1M301.8 208h.1M301.8 213.4h.1M301.8 206.8h.1M301.9 203.9v.2h-.2zM301.9 202h.1M302 200.8h.1M302 208.2h.1M302 211.1h.1M302 206.8h.1M302 202.6h.1M302.1 201.3v.3l-.3-.1z"/>
<path d="M302.1 211.4l.3-.1zM302.1 209.2h.1M302.1 203.1h.1M302.3 203.2h.1M302.3 206.4l.1 .2h-.3zM302.4 205.2h.1M302.4 212.7h.1M302.4 211.7h.1M302.5 211.5h.1M302.6 202.8l.2-.1-.1 .2zM302.6 206.7h.1M302.6 206.5h.1"/>
<path d="M302.6 209.1l.2-.1v.2zM302.7 208.7h.1M302.8 215h.1M302.8 213.9h.1M302.8 200.7h.1M302.8 201.4h.1M302.9 213.9h.1M302.9 212.8h.1M303 211.7h.1M303 208.8v.4l-.3-.1zM303 209l.2-.1-.1 .1zM303 210.6h.1"/>
<path d="M303 207.9h.1M303 209.5h.1M303.1 208.4h.1M303.1 210h.1M303.1 211.6l.1-.1 .1 .2zM303.1 207.3h.1M303.1 212.2h.1M303.1 212.9l.3-.3v.3zM303.2 206.1h.1M303.2 214.2h.1M303.2 210h.1M303.2 205.8h.1"/>
<path d="M303.2 201.5h.1M303.3 212.2h.1M303.3 208h.1M303.3 211.4h.1M303.4 210.2h.1M303.4 215.2l.1-.2v.2M303.5 213.5h.1M303.5 214.1l.2-.1 .1 .2zM303.7 212.6h.1M303.8 208.3h.1M303.8 206.5h.2l-.1 .1zM303.9 206.5h.1"/>
<path d="M303.9 214.9h.1M304 210.7h.1M304 206.5h.1M304.1 214.9h.1M304.1 212.7l.2-.1v.2zM304.2 210.1h.1M304.2 208.9h.1M304.2 211.8h.1M304.4 206.6h.1M304.4 208.7h.1M304.6 214.8h.1M304.6 213.7h.1"/>
<path d="M304.6 211.2h.1M304.6 212.6h.1M304.6 211.5h.1M304.7 210.4h.1M304.7 206.6v.2h-.1zM304.7 209.2h.1M304.8 208.1h.1M304.8 207h.1M304.9 205.9h.1M304.9 210.1h.1M304.9 214.8h.1M304.9 212.2h.1"/>
<path d="M304.9 213.6h.1M304.9 210.3l.3-.1-.1 .2zM305.1 208.8h.1M305.1 213.9h.1M305.1 207.6h.1M305.1 209.7h.1M305.2 209.2l-.2 .1zM305.2 211.9h.1M305.2 207.7h.1M305.3 213.6h.1M305.4 209.9h.1M305.4 211.8l.2-.1 .1 .2z"/>
<path d="M305.5 208.4h.1M305.7 213.5h.1M305.7 207.9l.3-.1-.1 .2zM305.8 212.3h.1M305.9 214.6h.1M305.9 210.4h.1M305.9 206.2h.1M305.9 214.3l.2-.1v.2zM306 207.5h.1M306 205.7l-.2 .2h.3v-.2M306 206.3h.1M306 211.9h.1"/>
<path d="M306.1 214h.2v.2zM306.2 214.6h.1M306.2 206.7h.1M306.2 214.5h.1M306.2 208.8h.1M306.3 213.4h.1M306.3 212.3h.1M306.3 211.2h.1M306.3 208.6h.1M306.4 210.1h.1M306.4 209h.1M306.5 207.9h.1"/>
<path d="M306.5 206.8h.1M306.5 209.4v.3h-.2zM306.6 212.2h.1M306.6 210.1h.1M306.7 211h.1M306.7 212.3h.1M306.7 213.4l.2-.2 .1 .3zM306.8 206.2h.1M306.9 211.6l.2-.1v.3zM307 213.3h.1M307 213.5h.1M307.1 209.3h.1"/>
<path d="M307.1 213.6h.1M307.1 206.8v.3h-.2zM307.2 211.5h.1M307.2 207.3h.1M307.3 208.4h.1M307.5 210.9h.1M307.6 209.7h.1M307.6 209.3v.3h-.2zM307.7 209.2l.2-.1v.2zM307.8 211.9h.1M307.8 214.3h.1M307.8 210.1h.1"/>
<path d="M307.9 205.8h.1M307.9 212h.1M307.9 214.3h.1M307.9 206.8h.1M308 213.2h.1M308 208.9h.1M308 212.1h.1M308 211.9l.1 .2-.2-.1zM308.1 211h.1M308.1 206h.1M308.1 209.9h.1M308.2 208.8h.1"/>
<path d="M308.2 200.6l.2-.1-.1 .2zM308.2 207.6h.1M308.2 206.5h.1M308.2 214.4h.1M308.3 204.3h.1M308.3 214.5l.2-.1v.2zM308.4 203.2h.1M308.4 202.1h.1M308.4 209.6h.1M308.4 210.2h.1M308.5 201h.1M308.5 208.4h.1"/>
<path d="M308.5 212.4h.1M308.5 202.1l.1 .2-.2-.1zM308.5 206.8l.3-.1-.1 .2zM308.6 203.5h.1M308.6 202.4h.1M308.6 205.1h.1M308.8 210.7h.1M308.8 202.1h.1M308.9 213.7h.1M308.9 213l.2-.1zM309 204.7h.1M309 213.2h.1"/>
<path d="M309 209h.1M309 204.8h.1M309 200.6h.1M309 204.6v.2h-.1zM309.1 214.2h.1M309.1 208.5h.1M309.1 211.2h.1M309.1 213.1h.1M309.1 207h.1M309.1 202.8h.1M309.2 202.4v.3l-.3-.1zM309.3 208.2h.1"/>
<path d="M309.3 203.4h.1M309.3 207.1h.1M309.3 204.4l.3-.1-.1 .2zM309.5 202.2h.1M309.5 207.1v.2h-.2zM309.5 201h.1M309.6 212h.1M309.6 206.2h.1M309.6 206.2v.3l-.2-.1M309.6 209.4h.1M309.7 214.1h.1M309.7 213h.1"/>
<path d="M309.7 211.9h.1M309.7 206.8h.1M309.7 210.6l.2-.1zM309.8 210.7h.1M309.8 209h.1M309.8 214h.1M309.8 209.7h.1M309.8 209.6h.1M309.8 201.3h.1M309.9 208.5h.1M309.9 203.4h.1M309.9 207.4h.1"/>
<path d="M309.9 206.3h.1M309.9 201.7h.1M309.9 209.6l.1 .2h-.2zM310 212.9h.1M310 204.1h.1M310 211.8h.1M310.1 203h.1M310.1 209.9v.4l-.3-.1zM310.1 201.9h.1M310.1 200.8h.1M310.1 206.9h.1M310.1 202l.3-.1-.1 .2z"/>
<path d="M310.2 205.7h.1M310.2 210.3h.1M310.2 212.5h.1M310.2 212.3l.2-.2v.2zM310.2 214l.3-.3v.4zM310.3 200.9h.1M310.4 214.1h.1M310.4 205.1h.1M310.5 208.1h.1M310.5 208.2l.2-.2v.2zM310.6 202.1h.1M310.7 213.8h.1"/>
<path d="M310.7 202.1h.1M310.7 214.8l.2-.2v.2zM310.8 211.6h.1M310.9 210.4h.1M310.9 208.6h.1M310.9 214.3l.2-.1-.1 .2zM310.9 212.9h.1M310.9 208.7h.1M311 204.4h.1M311 200.2h.1M311 202.3v.2l-.2-.1zM311 205.6h.1"/>
<path d="M311 203.5h.1M311 215.1h.1M311 210.9h.1M311.1 204.4h.1M311.1 206.7h.1M311.1 202.5h.1M311.2 212.8h.1M311.3 215h.1M311.3 213.9h.1M311.3 212.1h.1M311.3 205.7l.2-.1v.2zM311.4 212.8h.1"/>
<path d="M311.4 211.6h.1M311.4 206.8h.1M311.4 204.8l.1 .2h-.3zM311.5 210.5h.1M311.5 209.4h.1M311.5 206.9h.1M311.5 208.3h.1M311.5 209.1h.1M311.6 207.2h.1M311.6 215.1h.1M311.6 200.7h.1M311.6 206.1h.1"/>
<path d="M311.7 205h.1M311.7 203.9h.1M311.7 201.8h.1M311.7 210.3h.1M311.7 213.6h.1M311.7 209.4h.1M311.7 205.2h.1M311.7 211.9l.2-.1-.1 .2zM311.8 202.8h.1M311.8 209.1h.1M311.8 201h.1M311.8 201.7h.1"/>
<path d="M311.8 200.6h.1M311.9 204.3h.1M311.9 207.3v.2h-.2zM311.9 203.1h.1M312 210.4h.1M312 212.5h.1M312.1 211.5h.1M312.1 203.3l.2-.1v.2zM312.2 205.2h.1M312.3 205.4h.1M312.3 200.1h.1M312.3 209.8l-.1 .2z"/>
<path d="M312.4 202.2h.1M312.4 215h.1M312.4 213.8h.1M312.5 209.5l.2-.1v.2zM312.6 209h.1M312.6 207.8h.1M312.6 208.7h.1M312.7 202.9l.1 .3h-.3zM312.8 203h.1M312.8 212.3v.2h-.2zM312.8 203.5h.1M312.8 201.8h.1"/>
<path d="M312.9 205.7h.1M312.9 212.6h.1M312.9 208.3h.1M312.9 204.1h.1M312.9 207l.3-.3v.3zM312.9 200.9l.3-.1-.1 .2zM313 210.1h.1M313 214.8h.1M313 210.6h.1M313 206.3h.1M313 214.7h.1M313 202.1h.1"/>
<path d="M313.1 213.6h.1M313.1 212.5h.1M313.1 212.2h.1M313.2 211.4h.1M313.2 204.1h.1M313.2 202.6l.1-.1 .1 .2zM313.2 210.3h.1M313.2 209.2h.1M313.2 214.8l.1 .2h-.2zM313.3 208.1h.1M313.3 213.7h.1M313.3 207h.1"/>
<path d="M313.3 212.5h.1M313.3 209.1h.1M313.3 207.1l.2-.1v.2zM313.4 205.9h.1M313.4 204.8h.1M313.5 203.6h.1M313.5 207.7h.1M313.5 202.5h.1M313.5 201.8h.1M313.5 206.5h.1M313.5 201.4h.1M313.6 200.3h.1"/>
<path d="M313.6 205.1l.2-.1v.2zM313.6 210.5l.1 .3h-.3zM313.7 214.8h.1M313.7 201.7h.1M313.7 213.3h.1M313.7 209h.1M313.7 204.9h.1M313.7 200.6h.1M313.7 213.2l.2-.1-.1 .3zM313.7 200.5h.1M313.7 210.4h.1M313.8 212.6h.1"/>
<path d="M313.8 208.8h.1M314 205.3h.1M314 214.3l-.2 .2 .2 .1"/>
</g>
<path d="M121.7 48.7h5v156.5h-5zM303.2 48.7h5v156.5h-5zM126.7 63.7h176.5v5h-176.5z" fill="none" stroke="#ff003f" stroke-width=".28"/>
<g fill="none" stroke="#000" stroke-width=".28">
<path d="M34 18h351.7v261.4h-351.7zM35.9 19.9h347.9v257.6h-347.9zM110.1 41.3h3.3M116.7 41v10.1M126.7 41v10.1M130.1 41.3h3.3M303.2 40.4v10.1M306.5 40.7h.3M314.6 40.7h.2M318.1 40.4v10.1M318.3 48.7h15.6M333.6 52v13.4"/>
<path d="M126.7 80v2.4M254 68.7h.2M254.3 72v14.4M303.2 80v2.4M313.3 70.7l12.7 15.5h3.3M318.1 68.7h15.8M130.1 82.1h58.6M241.3 82.1h58.6M129 112.1h13.4M307.8 117.4h18M254.3 140.8v44.4M115.9 188.6h16.7v26.6h-16.7z"/>
<path d="M126.8 188.6h15.6M142.1 191.9v1.1M250.9 188.6h3.7M278.4 186.6h.1M278.5 186.6h-.1M278.5 186.6h.1M278.5 186.6v.1M278.5 186.7l.1-.1v.1M278.7 186.6l-.1 .2zM278.7 186.9v-.3v.3M278.7 186.6l-.1 .2M278.7 186.6l.1 .3"/>
<path d="M278.7 186.9l.1-.3-.1 .3M278.9 186.6l-.1 .4zM278.9 187.1l.2-.5-.2 .5M278.9 186.6l-.1 .4M279 186.6l-.1 .5zM279 187.3l.2-.7-.2 .7M279.1 186.6l-.1 .6M279.1 187.3l.1-.7-.1 .7M279.1 187.3l.2-.7-.2 .7M279.2 186.6l-.2 .6M279.3 186.6l-.1 .8M279.3 187.6l.3-1-.3 1"/>
<path d="M279.4 187.6l.3-1-.3 1.1M279.4 187.7l.3-1.1-.3 1.1M279.5 187.7l.3-1.1-.3 1.1M279.5 186.6l-.3 .9M279.5 186.6l-.2 1zM279.6 187.9l.4-1.3-.3 1.4M279.6 187.9l.4-1.3-.4 1.3M279.7 186.6l-.2 1.2M279.7 188l.4-1.4-.4 1.4M279.8 188.1l.4-1.5-.4 1.5M279.9 186.6l-.4 1.2M279.9 186.6l-.3 1.2"/>
<path d="M279.9 188.3l.5-1.7-.5 1.7M280 188.3l.6-1.7-.5 1.8M280 188.4l.6-1.8-.5 1.8M280.1 186.6l-.3 1.5M280.3 188.5l.5-1.9-.5 1.9M280.3 186.6l-.4 1.6zM280.3 186.6l-.4 1.6M280.4 186.6l-.4 1.7 .5-1.7M280.4 188.3l.5-1.7-.5 1.7M280.6 188.1l.4-1.5-.4 1.5M280.6 186.6l-.5 1.9zM280.7 186.6l-.5 1.9 .6-1.9-.5 1.8"/>
<path d="M280.7 188l.4-1.4-.4 1.4M280.8 187.8l.3-1.2-.3 1.2M280.9 186.6l-.4 1.6 .5-1.6-.4 1.4M281 187.6l.3-1-.3 1M281.1 186.6l-.4 1.3 .4-1.3M281.1 187.5l.3-.9-.3 .9M281.1 186.6l-.2 1.2zM281.1 187.4l.3-.8-.2 .8M281.2 187.4l.2-.8-.3 .9M281.2 187.3l.2-.7-.2 .8M281.3 187.3l.2-.7-.2 .7M281.3 186.6l-.4 1.1"/>
<path d="M281.4 187.2l.1-.6-.2 .7M281.4 187.1l.2-.5-.2 .6M281.4 187.1l.2-.5-.1 .5M281.5 187l.1-.4-.2 .5M281.5 187l.2-.4-.2 .4M281.5 186.6l-.1 .6M281.6 186.9l.1-.3-.1 .4M281.6 186.9l.1-.3-.1 .3M281.7 186.6v.3v-.3M281.8 186.7v-.1l-.1 .2M281.9 186.6h-.1M281.9 186.6h.1"/>
<path d="M281.9 186.6l-1.7 2-1.8-2h9.1M289.6 188.6h16M289.9 191.9v1.1M297.4 188.6h16.6v26.6h-16.6zM119.2 205.2h10v.5h-10zM120.2 204.9h.5l.1 .3h-.6zM120.2 204.9h.6M120.3 205.7h.4v.7h-.4zM126.8 205.2h15.6M127.6 204.9h.6l.1 .3h-.7zM127.6 204.9h.7M127.8 205.7h.4v.7h-.4z"/>
<path d="M142.1 200.7v1.1M289.6 205.2h16M289.9 200.7v1.1M300.7 205.2h10v.5h-10zM301.6 204.9h.5l.2 .3h-.7zM301.6 204.9h.7M301.8 205.7h.3v.7h-.3zM309.1 204.9h.5l.2 .3h-.7zM309.1 204.9h.7M309.3 205.7h.3v.7h-.3zM267.5 257.4h116.3M267.5 254.4h45.3"/>
<path d="M269.9 240.8h.8M270.3 240.8v1.3M271 241.5l.7-.2v.8M271 240.8v1.3M272.1 240.9h.1M272.2 241.3v.8M273.3 241.4l-.6-.1v.3l.5 .1 .1 .2-.3 .2-.4-.2M275.1 241.4a.41 .41 0 0 0-.6 0 .41 .41 0 0 0 0 .6 .41 .41 0 0 0 .6-.1M275.1 240.8v1.3M275.6 241.3v.8M276.1 241.3h-.3l-.2 .3M277 241.4a.41 .41 0 0 0-.6 0 .41 .41 0 0 0 0 .6 .41 .41 0 0 0 .6-.1"/>
<path d="M277 241.3v.8M277.5 241.3l.2 .8 .2-.8 .3 .8 .2-.8M278.8 240.9h.1M278.9 241.3v.8M279.3 241.5l.2-.2h.4l.1 .8M279.3 241.3v.8M280.4 254.4v15.1M281.1 241.3v.9l-.2 .3-.3-.1M281.1 241.4a.43 .43 0 0 0-.6 0 .43 .43 0 0 0 0 .6 .43 .43 0 0 0 .6-.1M283.5 241.4l-.1-.1a.74 .74 0 0 1-1 .7v-.4l.5-.3-.1-.5-.2 .2 .2 .5 .5 .6 .2-.1M285.3 241.4a.41 .41 0 0 0-.6 0 .41 .41 0 0 0 0 .6 .41 .41 0 0 0 .6-.1M285.3 240.8v1.3"/>
<path d="M285.8 241.6l.7-.1a.38 .38 0 0 0-.5-.2 .38 .38 0 0 0-.2 .4l.3 .4 .4-.2M287.5 241.4l-.6-.1v.3l.6 .1v.2l-.2 .2-.4-.2M287.9 240.9h.1M287.9 241.3v.8M289.1 241.3l-.1 1.1h-.4M289.1 241.4a.41 .41 0 0 0-.6 0 .41 .41 0 0 0 0 .6 .41 .41 0 0 0 .6-.1M289.6 241.5l.1-.2h.5v.8M289.6 241.3v.8M290.6 240.9h.1M290.7 241.3v.8M291.2 241.5l.2-.2h.4l.1 .8M291.2 241.3v.8"/>
<path d="M292.2 254.4v15.1M293 241.3v.9l-.3 .3-.2-.1M293 241.4a.41 .41 0 0 0-.6 0 .41 .41 0 0 0 0 .6 .41 .41 0 0 0 .6-.1M294.1 240.9h.1M294.2 241.3v.8M295.3 241.4l-.6-.1v.3l.5 .1 .1 .2-.2 .2-.4-.2M296.3 241.3h.5M296.6 240.8v1.1l.3 .2M297.2 241.5l.3-.2h.3l.1 .8M297.2 240.8v1.3M298.3 241.6h.7a.4 .4 0 0 0-.6-.3 .4 .4 0 0 0 .1 .7l.5-.1M300.2 241.4a.41 .41 0 0 1 .6 0 .41 .41 0 0 1 0 .6 .41 .41 0 0 1-.6-.1"/>
<path d="M300.2 241.3v1.2M301.3 241.3v.8M301.8 241.3h-.3l-.2 .3M302.2 254.4v15.1M303.2 241.4a.41 .41 0 0 1 .6 0 .41 .41 0 0 1 0 .6 .41 .41 0 0 1-.6-.1M303.2 241.3v1.2M304.3 241.6h.8a.4 .4 0 0 0-.7-.3 .4 .4 0 0 0 .1 .7l.6-.1M305.5 241.3v.8M306 241.3h-.3l-.2 .3M306.1 241.3h.4M306.3 240.8v1.1l.3 .2M306.9 241.3l.3 .8 .4-.8"/>
<path d="M307.2 242.1l-.4 .4M309.7 241.3h.4M310.2 240.8l-.3 .3v1M312.2 240.8v1.3l-.9-1.3v1.3M312.6 240.8v1.3M312.8 243.5h71h-116.3v-3.6h116.3v37.6M312.8 243.5h-45.3v34M312.8 243.5v34M313.2 240.8v1.3M313.2 241.4h.8M314 240.8v1.3M314.3 240.8l.5 1.3 .4-1.3"/>
<path d="M315.4 242.1l.4-1.3 .5 1.3M315.5 241.7h.7M317.2 240.8h.8M317.6 240.8v1.3M318.4 241.4h.4M319.1 240.8h-.7v1.3h.7M320.3 241.1a.46 .46 0 0 0-.5-.3 .46 .46 0 0 0-.4 .5 .54 .54 0 0 0 .2 .7 .54 .54 0 0 0 .7-.1v-.1M320.7 241.4h.9M320.7 240.8v1.3M321.6 240.8v1.3M322.9 240.8v1.3l-.8-1.3v1.3M324.7 240.8v1.3h.7"/>
<path d="M327.9 241.1a.46 .46 0 0 0-.5-.3 .46 .46 0 0 0-.4 .5 .54 .54 0 0 0 .2 .7 .54 .54 0 0 0 .6-.1l.1-.3h-.3M328.3 240.8v1.3M328.8 241.4h.5M329.6 240.8h-.8v1.3h.8M330.7 241l-.3-.2-.5 .2 .1 .3 .7 .4-.3 .4-.5-.2M331.2 242h.1M333.3 240.8v1.3l-.8-1.3v1.3M334.9 241.3h.4M335 240.8v1.1l.3 .2M336.4 241.3h.4M336.5 240.8v1.1l.3 .2M339.1 241.4a.41 .41 0 0 1 .6 0 .41 .41 0 0 1 0 .6 .41 .41 0 0 1-.6-.1"/>
<path d="M339.1 240.8v1.3M340.2 241.6h.7a.4 .4 0 0 0-.7-.3 .4 .4 0 0 0 .1 .7l.6-.1M342.7 241.4l-.6-.1v.3l.5 .1 .1 .2-.3 .2-.4-.2M344.2 240.8v1.3M345.4 241.4a.41 .41 0 0 0-.6 0 .41 .41 0 0 0 0 .6 .41 .41 0 0 0 .6-.1M345.4 240.8v1.3M347.7 241.3v.8M348.2 241.3l-.5 .3M349.9 241.4a.41 .41 0 0 0-.6 0 .41 .41 0 0 0 0 .6 .41 .41 0 0 0 .6-.1M351.5 241.4a.41 .41 0 0 1 .6 0 .41 .41 0 0 1 0 .6 .41 .41 0 0 1-.6-.1M351.5 241.3v1.2M352.6 240.9h.1"/>
<path d="M352.7 241.3v.8M353.1 241.6h.7a.37 .37 0 0 0-.4-.4 .37 .37 0 0 0-.3 .5l.3 .4 .4-.2M354.9 241.4a.41 .41 0 0 0-.6 0 .41 .41 0 0 0 0 .6 .41 .41 0 0 0 .6-.1M354.9 240.8v1.3M356 241.3h.4M356.2 240.8v1.1l.3 .2M359.4 241.4a.41 .41 0 0 0-.6 0 .41 .41 0 0 0 0 .6 .41 .41 0 0 0 .6-.1M359.4 241.3v.8M359.9 241.5l.2-.2h.4l.1 .8M359.9 241.3v.8M360.9 241.3l.4 .8 .3-.8M361.3 242.1l-.4 .4"/>
<path d="M363.8 241.3h.4M364 240.8v1.1l.3 .2M364.6 241.5l.2-.2h.4l.1 .8M364.6 240.8v1.3M365.7 241.6l.7-.1a.38 .38 0 0 0-.5-.2 .38 .38 0 0 0-.2 .4l.3 .4 .4-.2M366.8 241.3v.8M367.3 241.3h-.3l-.2 .3M369 241.4a.41 .41 0 0 0-.6 0 .41 .41 0 0 0 0 .6 .41 .41 0 0 0 .6-.1M370.6 241.5l.2-.2h.4l.1 .8M370.6 241.3v.8M372.4 241.4a.41 .41 0 0 0-.6 0 .41 .41 0 0 0 0 .6 .41 .41 0 0 0 .6-.1M372.8 241.6l.7-.1a.38 .38 0 0 0-.5-.2 .38 .38 0 0 0-.2 .4l.3 .4 .4-.2"/>
<path d="M373.9 241.3v.8M374.4 241.3h-.3l-.2 .3M374.7 241.5l.2-.2h.4v.8M374.7 241.3v.8M375.9 242h.1M167.1 277.5h216.7h-116.3M267.5 268.6v8.9M267.5 269.5h116.3M267.5 265.4h116.3M267.5 261.4h116.3M267.5 273.5h116.3M338.2 273.5v4"/>
<path d="M357.8 273.5v4M372.3 269.5h11.5v4h-11.5z"/>
<circle cx="302.4" cy="241.7" r=".43"/>
<circle cx="309" cy="241.7" r=".43"/>
<circle cx="323.8" cy="241.4" r=".58"/>
<circle cx="326.2" cy="241.4" r=".58"/>
<circle cx="334.2" cy="241.7" r=".42"/>
<circle cx="337.5" cy="241.7" r=".43"/>
<circle cx="343.4" cy="241.7" r=".43"/>
<circle cx="346.9" cy="241.7" r=".43"/>
<circle cx="350.7" cy="241.7" r=".43"/>
<circle cx="357.2" cy="241.7" r=".43"/>
<circle cx="363.1" cy="241.7" r=".42"/>
<circle cx="369.8" cy="241.7" r=".43"/>
</g>
<path d="M116.7 48.7h5v20h-5zM308.2 48.7h5v20h-5zM313.2 48.7h4.9v20h-4.9z" fill="none" stroke="#f00" stroke-width=".28"/>
<g fill="#000" stroke="#000" stroke-width=".28">
<path d="M113.4 40.8l3.3 .5-3.3 .6zM126.7 41.3l3.4-.5v1.1zM303.2 40.7l3.3-.5v1.1zM314.8 40.2l3.3 .5-3.3 .6zM333.6 48.7l.6 3.3h-1.1zM254.3 68.7l.6 3.3h-1.1zM311.2 68.2l2.5 2.2-.8 .7zM333.1 65.4h1.1l-.6 3.3zM126.7 82.1l3.4-.5v1.1zM299.9 81.6l3.3 .5-3.3 .6zM125.7 112.1l3.3-.6v1.1zM304.5 117.4l3.3-.5v1.1z"/>
<path d="M142.1 188.6l.6 3.3h-1.1zM253.8 185.2h1.1l-.6 3.4zM289.9 188.6l.5 3.3h-1.1zM141.6 201.8h1.1l-.6 3.4zM289.3 201.8h1.1l-.5 3.4z"/>
</g>
<text font-size="6.9" x="196.6" y="209.9">View from inside</text>
<g font-size="4.6">
<text x="117.9" y="42.9">300</text>
<text x="306.9" y="42.4">450</text>
<text x="182.4" y="56.9">Space required for shaft mounting</text>
<text x="332" y="69" transform="rotate(-90 332 69)">For motor</text>
<text x="337.6" y="72.9" transform="rotate(-90 337.6 72.9)">mounting 600</text>
<text x="188.6" y="83.3">Clear opening width 5300</text>
<text x="329.3" y="88">Space for</text>
<text x="329.2" y="93.5">motor mounting</text>
<text x="142" y="113.7">150 x 150 x 4</text>
<text x="142.2" y="108.1">MS SHS</text>
<text x="325.6" y="113.5">MS SHS</text>
<text x="325.5" y="119">150 x 150 x 4</text>
<text x="255.5" y="140.9" transform="rotate(-90 255.5 140.9)">Clear opening height 3600</text>
<text x="182.3" y="148.5">M. rolling shutter</text>
<text x="182.3" y="154.1">(CW) 5300 x (CH) 3600</text>
<text x="143.8" y="200.7" transform="rotate(-90 143.8 200.7)">500</text>
<text x="291.5" y="200.7" transform="rotate(-90 291.5 200.7)">500</text>
<text x="39.6" y="227.2">Note:</text>
<text x="39.5" y="232.7">1. All dimensions are in mm.</text>
<text x="39.8" y="238.3">2. All civil work is in client scope.</text>
<text x="39.8" y="243.9">3. Structure is in client scope.</text>
<text x="39.9" y="249.5">4. This drawing is for client reference purpose only, actual dimensions</text>
<text x="39.7" y="255.1">may vary after product finalization.</text>
<text x="39.8" y="260.7">5. Structure is to be fixed 500mm below FFL as shown and client should</text>
<text x="39.7" y="266.4">provide the supports from top from existing structrure.</text>
</g>
<text font-size="3.5" x="269.4" y="251.3">Structure for rolling shutter</text>
<text font-size="3.3" x="281.7" y="185.8">FFL</text>
<g font-size="3.1">
<text x="349.1" y="246.8">NIHVA TECHNOLOGIES</text>
<text x="353.2" y="250.1">PVT. LTD. PUNE</text>
</g>
<g font-size="2.8">
<text x="314.2" y="260.4">CLIENT - Proximity Engineering</text>
<text x="314" y="268.4">SITE -</text>
<text x="314.2" y="264.4">PROJECT - Rolling Shutter</text>
<text x="314.1" y="272.4">DWG. NO. : NIHVA/21-22/CLT/369</text>
<text x="313.6" y="276.5">SCALE: NTS</text>
<text x="339" y="276.4">WT:</text>
<text x="359" y="276.5">SHEET: 01 OF 01</text>
</g>
<g font-size="2.3">
<text x="282" y="256.6">NAME</text>
<text x="294.2" y="256.6">SIGN</text>
<text x="304.6" y="256.6">DATE</text>
<text x="349.5" y="257.2">Website:- www.nihva.com</text>
<text x="353.2" y="254.9">Email:- info@nihva.com</text>
<text x="355.9" y="252.6">Tel : 020 66304033</text>
<text x="282.8" y="263.8">P.J.</text>
<text x="283" y="260.3">G.P.</text>
<text x="303" y="259.8">15/03/22</text>
<text x="303" y="263.9">15/03/22</text>
</g>
<g font-size="2.1">
<text x="268.2" y="263.8">CHECK</text>
<text x="268.3" y="260.3">DRAWN</text>
<text x="268.3" y="268.3">APPROVAL</text>
<text x="372.5" y="271.9">REV. - 00</text>
</g>
<g font-size="1.9">
<text x="269.8" y="246.3">TITLE</text>
<text x="268.4" y="272.5">If any queries contact : design@nihva.com</text>
<text x="278.2" y="276.1">ALL DIMENSION ARE IN mm</text>
</g>
</svg>
